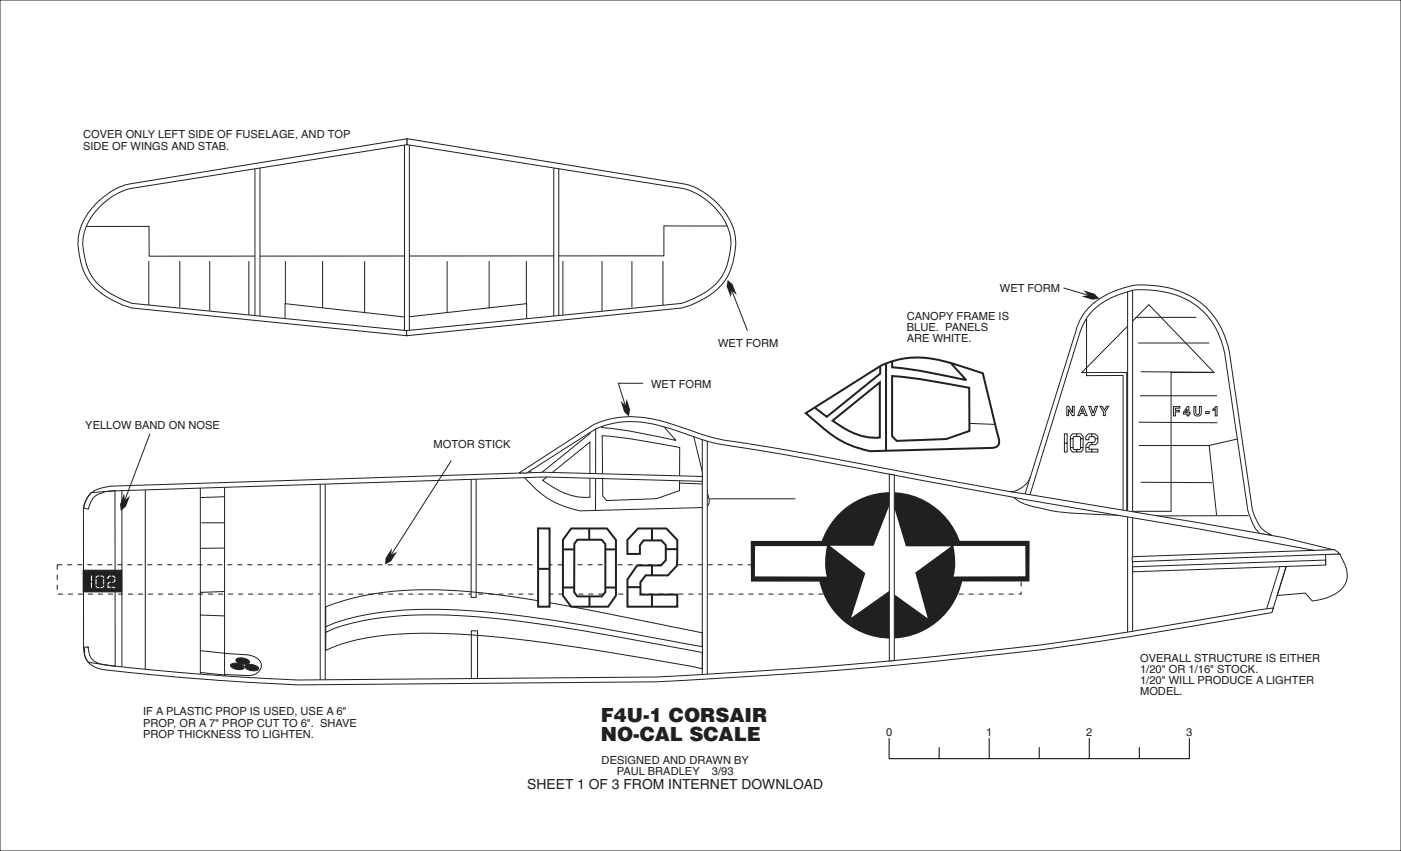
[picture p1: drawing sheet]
<svg xmlns="http://www.w3.org/2000/svg" width="356mm" height="216mm" viewBox="0 0 356 216" stroke-linecap="round" stroke-linejoin="round" font-family="sans-serif">
<g fill="none" stroke="#231f20" stroke-width=".25">
<path d="M0 0h355.6v215.9h-355.6zM30.9 123.6v46.4M36.9 123.4v47.2M50.8 123.2v48.9M51.1 132.6h5.9M57 122.7v49.6M57 126l-6.1 .2M57 139l-6.1 .1M50.9 156l6.1 .3M57 150.1l-6.1 .2M50.9 165.1l6.1 .6M50.9 170.6l6.3 .7"/>
<path d="M56.9 165.8l6.1 .3a3.7 3.7 0 0 1 3.3 2.5 2.84 2.84 0 0 1-3.3 2.8l-5.9-.3"/>
</g>
<g fill="#231f20" stroke="#231f20" stroke-width=".25">
<path d="M60 167.2a2.9 2.9 0 0 1 3.3 .6v.2a2.39 2.39 0 0 1-3.4-.6z" fill-rule="evenodd"/>
<path d="M58.6 168.5a2.9 2.9 0 0 1 3.3 .6l.1 .3a2.39 2.39 0 0 1-3.5-.6z" fill-rule="evenodd"/>
<path d="M62.3 168.8a2.9 2.9 0 0 1 3.3 .6v.3a2.39 2.39 0 0 1-3.4-.6z" fill-rule="evenodd"/>
</g>
<g fill="#fff" stroke="#231f20" stroke-width=".25">
<path d="M291.6 77.3l16.6 17.2h-11v35.2h-11.2v-35.2h-11.4z" fill-rule="evenodd"/>
<path d="M286.2 73.6h1.3v87.5h-1.3z" fill-rule="evenodd"/>
<path d="M132.1 120l17.7-11a27.2 27.2 0 0 1 19.6-1.1l6.5 1.9 4 16.4a1.69 1.69 0 0 1-1.6 2.6l-31 .8a23.1 23.1 0 0 1-14.3-8.6z" fill-rule="evenodd"/>
</g>
<path d="M149.7 109l.1 .9-13.5 11-2.3-1.7M152.7 107.2v1.3l8.1 1 10.8 2.2-3.4-3.8M137.7 121.9l12-9.7v13.9a18 18 0 0 1-12-4.2z" fill="none" stroke="#231f20" stroke-width=".25"/>
<path d="M14.5 143.3h244.7v7.4h-244.7z" fill="none" stroke="#231f20" stroke-width=".25" stroke-dasharray="1.3 1.3" stroke-linecap="butt"/>
<path d="M152.9 110.5l6.9 .8 12.7 2.2v11l-5.9 2-12.6 .5-1-1.1z" fill-rule="evenodd" fill="#fff" stroke="#231f20" stroke-width=".25"/>
<path d="M151.2 107.6v21.9M172.5 122.6l6.5 .2" fill="none" stroke="#231f20" stroke-width=".25"/>
<g fill="#fff" stroke="#231f20" stroke-width=".25">
<path d="M255.9 124.7a5.7 5.7 0 0 0 5.5-3.5h.6l-1.4 5-5-.9z" fill-rule="evenodd"/>
<path d="M178.3 111.3h1.2v60.3h-1.2z" fill-rule="evenodd"/>
<path d="M325 143.1l.8 .1v.2l.8-.2-3.7 11.9-1.5-.4z" fill-rule="evenodd"/>
<path d="M81.3 122.3h1.2v50.7h-1.2z" fill-rule="evenodd"/>
<path d="M119.6 120.8h1.3v30.8h-1.3z" fill-rule="evenodd"/>
<path d="M119.6 160h1.6v12.8h-1.6z" fill-rule="evenodd"/>
</g>
<path d="M82.7 154a74.2 74.2 0 0 1 30.9-4.3 298.1 298.1 0 0 1 43.4 6.6l21.3 4.3v9.1a606.3 606.3 0 0 0-56.4-8.5 112.4 112.4 0 0 0-30.9 1 35.6 35.6 0 0 0-8.3 2.8z" fill="none" stroke="#231f20" stroke-width=".25"/>
<g fill="#fff" stroke="#231f20" stroke-width=".25">
<path d="M82.7 159a62.2 62.2 0 0 1 22.7-4.4 223.3 223.3 0 0 1 43.3 4.1l29.6 5.4v1.4l-6.4-1.1a495.6 495.6 0 0 0-48.9-7.8 104.4 104.4 0 0 0-33.4 1.4l-4.8 1.4-2.1 1z" fill-rule="evenodd"/>
<path d="M21.5 164.2l.9-.1a4.2 4.2 0 0 0 3.9 4.5l23 2.3 13.7 1 12.5 .6 91-.7a1217.4 1217.4 0 0 0 106.4-9.4l12.9-2 37.4-6.2-.4 1.2-38.2 6.5a648.9 648.9 0 0 1-46.1 5.8 1287.5 1287.5 0 0 1-72 5.3l-91 .8-20.2-1.2-21.3-1.9a49.6 49.6 0 0 1-9.7-1.4 4.4 4.4 0 0 1-2.8-5.1z" fill-rule="evenodd"/>
</g>
<path d="M326.5 143.4l10-.3v-2.5l3.6-.1a11.1 11.1 0 0 1 1.8 6.1 6.9 6.9 0 0 1-5.4 5.1l-3.4 .8-1.8-2-7.1 .6z" fill="none" stroke="#231f20" stroke-width=".25"/>
<g fill="#fff" stroke="#231f20" stroke-width=".25">
<path d="M287.5 143.8l49-1.7v1.3l-49 1.7z" fill-rule="evenodd"/>
<path d="M23 125.2a9 9 0 0 1 5.1-1.9l110.1-3.5 40.1 1.1v1.2l-39.9-1.1-111.2 3.7a6.7 6.7 0 0 0-3.5 1.6l-.6 .9-.7 2-1.1-.3 .1-.9a7.2 7.2 0 0 1 1.6-2.8z" fill-rule="evenodd"/>
</g>
<path d="M23.1 125l6.1-.5v44.5l-6.8-1a5.7 5.7 0 0 1-1.2-3.7v-35.4a7.6 7.6 0 0 1 1.9-3.9z" fill="none" stroke="#231f20" stroke-width=".25"/>
<path d="M204.5 104.8l19.1-12.1a23.5 23.5 0 0 1 17.8-.6l8.1 2.6 4 16.4a1.69 1.69 0 0 1-1.6 2.5l-31 .9a27.1 27.1 0 0 1-14.1-7.7z" fill-rule="evenodd" fill="#fff" stroke="#231f20" stroke-width=".51"/>
<path d="M211.3 106.7l12-9.7v14a18 18 0 0 1-12-4.3z" fill="none" stroke="#231f20" stroke-width=".51"/>
<path d="M226.4 95.4l6.9 .8 12.7 2.2 .1 10.9-5.9 2.1-12.6 .5-1.2-1.2z" fill-rule="evenodd" fill="#fff" stroke="#231f20" stroke-width=".51"/>
<path d="M246.1 107.4l6.5 .3M314.8 111.2l-7.9 1.8 1.9 17.7M256.3 124.8a9.1 9.1 0 0 0 6.8 3.9 60.4 60.4 0 0 0 15.8 1.8l6.2 .3" fill="none" stroke="#231f20" stroke-width=".25"/>
<path d="M223.4 93v1.8l-13.6 10.9-2.9-2.2M224.9 92.2v22M226.4 91.7v1.5l8.2 1.1 10.7 2.1-3.8-4.1" fill="none" stroke="#231f20" stroke-width=".51"/>
<g fill="#231f20">
<path d="M241 137.2h20.3v10.3h-20.3a26.4 26.4 0 0 0 0-10.3z" fill-rule="evenodd"/>
<path d="M190.6 137.2h20.3a26.4 26.4 0 0 0 0 10.4h-20.3z" fill-rule="evenodd"/>
<circle cx="226.1" cy="143.4" r="18.6"/>
</g>
<g fill="#231f20" stroke="#231f20" stroke-width=".25">
<path d="M21.1 144.7h9.8v5.5h-9.8z" fill-rule="evenodd"/>
<circle cx="226.1" cy="143.5" r="16.9"/>
</g>
<g fill="none" stroke="#231f20" stroke-width=".25">
<path d="M288.1 80.5h15.6M288.9 87h18M289.5 94.3l18.5 .2M270.2 110.1h.7v4.6h-.7zM270.2 112.4h.7M271.7 111.3h.7M271.7 113.5h.7M272.2 110.1h2.2l.5 .7v3.2l-.5 .7h-2.2l-.5-.7v-3.2zM272.6 110.7h1.4l.3 .3v2.8l-.3 .3h-1.4l-.2-.3v-2.8zM273.3 110.1v.6M273.3 114.1v.6M274.3 111.3h.6"/>
<path d="M274.3 113.5h.6M275.6 113.5h.8M276.3 110.1h1.7l.7 .7-.1 1.5-.5 .5h-1.4l-.3 .4v.8h2.3v.7h-3.1v-1.6l.6-.9h1.5l.3-.3v-.8l-.3-.3h-1.1l-.2 .3v.5h-.8v-.8zM277.1 110.1v.7M277.1 112.3v.5M277.1 114v.7M278 111.3h.6M289 113h17.9M289 107.1l20 .2M289.4 100.4h19.5M180.1 126.5h21.8M289.5 122.4h18.1"/>
</g>
<g fill="#fff" stroke="#231f20" stroke-width=".25">
<path d="M27.1 146.4l.5-.5h1.3a1.28 1.28 0 0 1 .1 2h-1l-.3 .3v.5h1.7v.6h-2.3v-1.2l.5-.6h1.1l.2-.2v-.7l-.2-.2h-.8l-.2 .6h-.6z" fill-rule="evenodd"/>
<path d="M24.5 145.9h1.7l.4 .5v2.4l-.4 .5h-1.7l-.4-.5v-2.4zM24.8 146.4l-.2 .2v2l.2 .2h1.1l.2-.2v-2l-.2-.2z" fill-rule="evenodd"/>
<path d="M22.9 145.9h.6v3.4h-.5z" fill-rule="evenodd"/>
</g>
<path d="M22.9 147.6h.6M24.1 146.8h.5M24.1 148.4h.5M25.3 145.9v.5M25.3 148.8v.4M26.1 146.8h.5M26.1 148.4h.5M27.1 148.4h.6M28.2 145.9v.5M28.2 147.5v.4M28.2 148.7v.6M28.9 146.8h.5" fill="none" stroke="#231f20" stroke-width=".25"/>
<g fill="#fff">
<path d="M210.6 138.5h11.1l4.6-11.8 3.6 11.9h11.5l-9.1 6.7 3.2 11.6-9.8-7-9.7 6.8 3.6-11.3z" fill-rule="evenodd"/>
<path d="M242 138.5h18.2l.1 7.7-18.3 .1a16.2 16.2 0 0 0 0-7.8z" fill-rule="evenodd"/>
<path d="M191.7 138.5h18.2a17.2 17.2 0 0 0 0 7.8l-18.3-.1z" fill-rule="evenodd"/>
</g>
<g fill="#fff" stroke="#231f20" stroke-width=".51">
<path d="M161.9 134.1h7.2l2.8 2.9-.1 6.5-2.3 2.5h-5.6l-1.3 1.7v3.2h9.3v3h-12.6v-6.9l2.4-3.5h6.1l1.2-1.4v-3.8l-1.1-1.2h-4.6l-.9 1.3v2.1h-3.2v-3.5z" fill-rule="evenodd"/>
<path d="M145 134.1h9l2.3 2.9v14.1l-1.9 2.8h-9.4l-2.1-2.8v-14.1zM146.5 136.9l-.7 1-.1 12.3 .8 1.1h6.2l.9-1.1v-12.2l-.9-1.1z" fill-rule="evenodd"/>
<path d="M136.6 134.1h2.9v19.8h-2.9z" fill-rule="evenodd"/>
</g>
<path d="M142.9 139.4h2.9M149.6 134.1v2.8M153.7 139.4h2.7M165.5 134.1v3M169 139.3h2.9M136.6 144.3h2.9M142.9 149h2.8M149.6 151.3v2.6M153.7 149h2.7M159.3 149h3.3M165.5 143.5v2.5M165.5 150.9v3.1" fill="none" stroke="#231f20" stroke-width=".51"/>
<path d="M275.8 79.2v16.1h9.3v35.6l31.7-.1M38 110.1l-6.4 17" fill="none" stroke="#231f20" stroke-width=".25"/>
<path d="M31.5 125.2l.2 1.7 1.3-1.1-1 2.7-1.4 1.1-.1-1.7z" fill-rule="evenodd" fill="#231f20"/>
<path d="M269.9 73.1l6.5 1.9" fill="none" stroke="#231f20" stroke-width=".25"/>
<path d="M275 73.7l2.8 .8 1.2 1.2-1.6 .3-2.9-.8 1.7-.3z" fill-rule="evenodd" fill="#231f20"/>
<path d="M163.2 97.2h-6.3l1.9 5.9" fill="none" stroke="#231f20" stroke-width=".25"/>
<path d="M157.5 101.7l1.2 1.2 .4-1.7 .8 2.8-.3 1.7-1.2-1.2z" fill-rule="evenodd" fill="#231f20"/>
<g fill="#fff" stroke="#231f20" stroke-width=".25">
<path d="M276.6 77.9a20.9 20.9 0 0 1 13.9-5.6 22.6 22.6 0 0 1 16.5 6.6 21.5 21.5 0 0 1 5 10.4l5.9 40.1 .9 2.3a6.8 6.8 0 0 0 4.1 4.2l-3.2-.6a14.8 14.8 0 0 1-3-5.7l-5.9-40a18.9 18.9 0 0 0-18.1-15.9l-1.5-.1a12.8 12.8 0 0 0-7.5 1.3 14.2 14.2 0 0 0-9.6 9.6l-12.7 41.2-1.3-.2 13.2-42.4 1.2-2.7z" fill-rule="evenodd"/>
<path d="M131.8 120l18.9-12.3a25.4 25.4 0 0 1 18.1-.6l8.8 2.9a54.8 54.8 0 0 0 12.7 2.6l15.6 2.7 50.9 9.5 47.7 7.9 21.3 3.7 12.9 3.1-4.9 .2-29.1-5.4-44.3-7.5-54.7-10.3-15.6-2.7a58.4 58.4 0 0 1-12-2.3l-4.7-1.6a34.4 34.4 0 0 0-16.5-2.7l-3.3 .7-2.3 .9-17.6 11.2z" fill-rule="evenodd"/>
<path d="M287.4 141.2l51.2-1.7 1.4 1-52.6 2z" fill-rule="evenodd"/>
</g>
<path d="M114.6 116.8l-15.4 24.2" fill="none" stroke="#231f20" stroke-width=".25"/>
<path d="M99.5 139.1l-.2 1.7 1.5-.9-1.6 2.5-1.5 .8 .2-1.6z" fill-rule="evenodd" fill="#231f20"/>
<g fill="none" stroke="#231f20" stroke-width=".25">
<path d="M185.9 57.3h-17.4v7.6l-130.6 .1-.1-7.6-17.2 .1M37.8 66.2v11.5M45.6 66.2v11.8M53.2 66.2v13M63.2 66.2v13.9M72.4 66.2v10.9M81.9 66.2v11.9M92.6 66.2v13M113.5 66.2v13M124.1 66.2v11.9M133.6 66.2v10.9M142.9 66.2v13.9"/>
<path d="M152.8 66.2v13M160.4 66.2v11.8M168.3 66.2v11.5M185.7 73.5l4 10.4M102.9 80.4l-30.5-3.4v5M103.1 80.4l30.6-3.4v5"/>
</g>
<path d="M184.7 71l1.2 1.1 1.1 2.8-1.3-1.2-.2 1.8-1.1-2.8z" fill-rule="evenodd" fill="#231f20"/>
<path d="M225.7 187.3v5.2h76.2v-5.2M238.4 189.5v3M251.1 187.3v5.2M263.8 189.5v3M276.5 187.3v5.2M289.2 189.5v3" fill="none" stroke="#000" stroke-width=".25"/>
<g fill="#fff" stroke="#231f20" stroke-width=".25">
<path d="M64.7 42.5h1.3v37.8h-1.3z" fill-rule="evenodd"/>
<path d="M140.6 42.5h1.2v37.8h-1.2z" fill-rule="evenodd"/>
<path d="M102.7 36h1.2v48.4h-1.2z" fill-rule="evenodd"/>
<path d="M24.4 51.6a15.9 15.9 0 0 1 9.5-5.1l69.4-11.3v1.5l-69.2 11a16.9 16.9 0 0 0-12.7 11.3 16.4 16.4 0 0 0 .6 8.2 13.1 13.1 0 0 0 7.9 8.3l3.6 1.5 69.7 6.9v1.3l-69.8-7.1a19.3 19.3 0 0 1-11.3-7.7 18.5 18.5 0 0 1-1.9-11.7 16.5 16.5 0 0 1 4.2-7.1z" fill-rule="evenodd"/>
<path d="M103.3 35.2l69.4 11.3a17.7 17.7 0 0 1 12.4 9.1 13.9 13.9 0 0 1 .9 11 13.8 13.8 0 0 1-7.3 9.2l-3.3 1.6-2.3 .7-69.9 7.1v-1.3l69.8-6.9a22.4 22.4 0 0 0 9.2-5.5 15.9 15.9 0 0 0 3-12.5 16.9 16.9 0 0 0-12.7-11.3l-69.2-11z" fill-rule="evenodd"/>
<path d="M225.7 120.3l1.3 .2v47.1l-1.3 .1z" fill-rule="evenodd"/>
</g>
<g font-size="4.9" fill="#231f20">
<text x="152.5" y="183.2">F4U-1 CORSAIR</text>
<text x="152.5" y="188.1">NO-CAL SCALE</text>
</g>
<text font-size="3.5" fill="#231f20" x="133.8" y="200.1">SHEET 1 OF 3 FROM INTERNET DOWNLOAD</text>
<g font-size="3.3" fill="#231f20">
<text x="270.5" y="105.4">N AV Y</text>
<text x="297.6" y="105.5">F 4 U - 1</text>
</g>
<g font-size="2.8" fill="#231f20">
<text x="21.1" y="35.1">COVER ONLY LEFT SIDE OF FUSELAGE, AND TOP</text>
<text x="21.1" y="38">SIDE OF WINGS AND STAB.</text>
<text x="253.8" y="74.1">WET FORM</text>
<text x="230.1" y="81.2">CANOPY FRAME IS</text>
<text x="230.1" y="84">BLUE. PANELS</text>
<text x="182.3" y="87.9">WET FORM</text>
<text x="230.1" y="86.8">ARE WHITE.</text>
<text x="165.3" y="98.3">WET FORM</text>
<text x="21.6" y="108.7">YELLOW BAND ON NOSE</text>
<text x="110.1" y="113.5">MOTOR STICK</text>
<text x="289.4" y="167.9">OVERALL STRUCTURE IS EITHER</text>
<text x="289.4" y="170.8">1/20&quot; OR 1/16&quot; STOCK.</text>
<text x="289.4" y="173.6">1/20&quot; WILL PRODUCE A LIGHTER</text>
<text x="289.4" y="176.4">MODEL.</text>
<text x="36.3" y="181.5">IF A PLASTIC PROP IS USED, USE A 6&quot;</text>
<text x="36.3" y="184.3">PROP, OR A 7&quot; PROP CUT TO 6&quot;. SHAVE</text>
<text x="36.3" y="187.1">PROP THICKNESS TO LIGHTEN.</text>
<text x="224.9" y="186.8">0</text>
<text x="250.3" y="186.8">1</text>
<text x="275.7" y="186.8">2</text>
<text x="301.1" y="186.8">3</text>
<text x="152.7" y="193.7">DESIGNED AND DRAWN BY</text>
<text x="156.6" y="196.6">PAUL BRADLEY</text>
<text x="180.7" y="196.6">3/93</text>
</g>
</svg>
